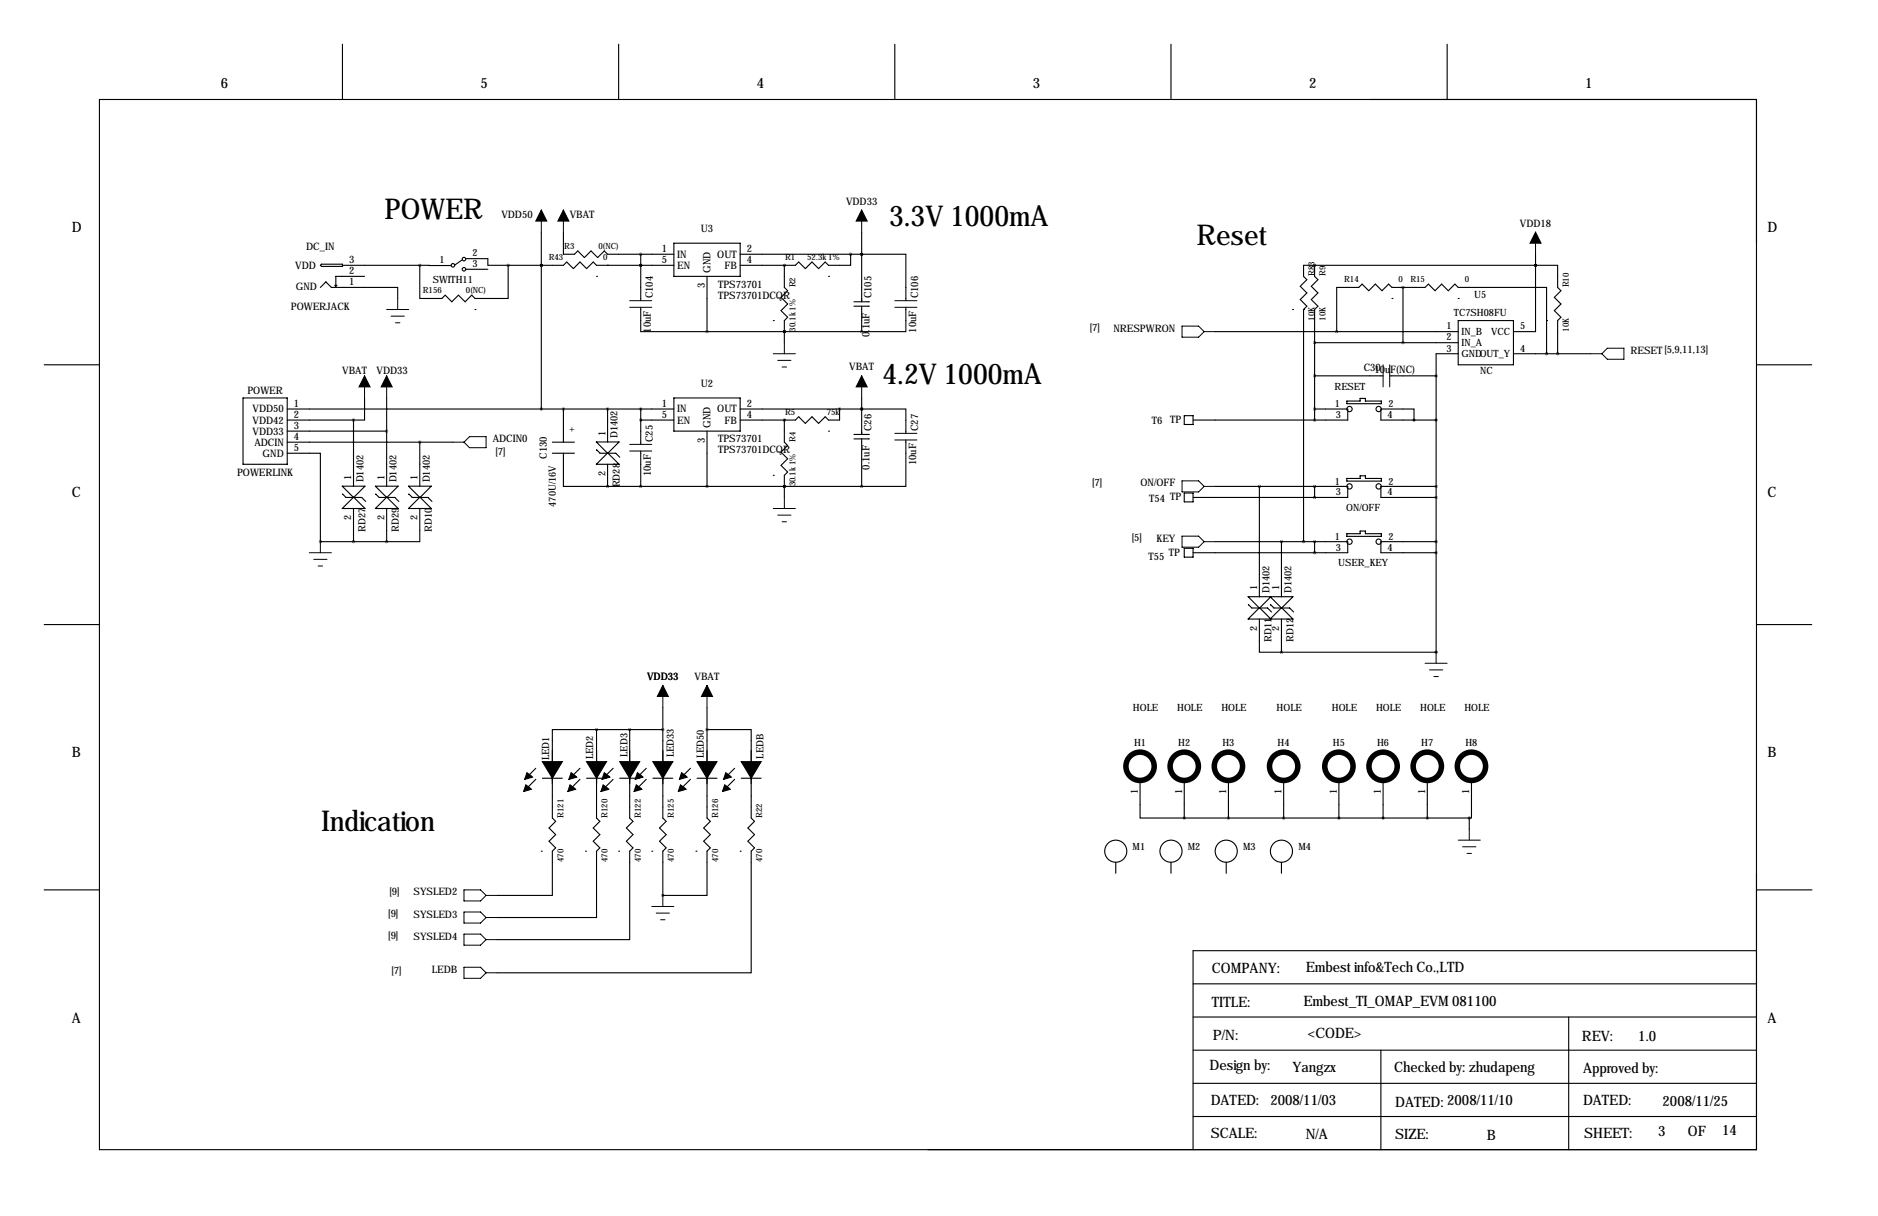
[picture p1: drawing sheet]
<svg xmlns="http://www.w3.org/2000/svg" width="432mm" height="279mm" viewBox="0 0 432 279" stroke-linecap="round" stroke-linejoin="round" font-family="sans-serif">
<g fill="none" stroke="#000" stroke-width=".25">
<path d="M78.7 10.2v12.7M142.2 10.2v12.7M205.7 10.2v12.7M269.2 10.2v12.7M332.7 10.2v12.7M22.9 22.9h381v241.3h-381zM106.2 59.7l-1.7 1.2M107.1 59.4h5.1v1.6h4.6M124.5 53.3v40.7M129.5 53.3v5.1h2.6l.7-.7 1.6 1.5 1.5-1.5 1.5 1.5 1.5-1.5 .8 .7h15.2M147.3 58.4v10.7M154.9 55.9h15.3v7.6h-15.3z"/>
<path d="M170.2 58.4h27.9M195.6 58.4v2.6h-5.1l-.8-.8-1.5 1.5-1.5-1.5-1.5 1.5-1.6-1.5-.7 .8h-12.7M198.1 58.4h10.2v10.7M198.1 58.4h.1M198.1 53.3v16M353.1 58.4v17.8h-5.1M73.7 66l1.2-1.2 1.3 1.2h15.2v2.6M73.7 61l.2-.3h4.8v.5h-4.8zM77 65.5l.2 .3M77.5 65.5l-.3 .3M78.7 61h17.8M83.8 63.5h-6.6v2.3"/>
<path d="M96.5 61h7.2M96.5 61v7.6h5.1l.8-.8 1.5 1.5 1.5-1.5 1.5 1.5 1.6-1.5 .7 .8h7.6v-7.6M107.1 61.9h5.1M109.2 71.1h.1M116.8 61h12.7l.8-.8 1.5 1.5 1.5-1.5 1.6 1.5 1.5-1.5 .8 .8h17.7M124.5 61h.1M137.2 63.5h.1M139.7 61h.1M147.3 70.6v5.6h15.3M147.3 61h.1M162.6 76.2h35.5M162.6 63.5v12.7"/>
<path d="M177.8 73.7h.1M180.3 76.2h.1M180.3 61h.1M180.3 61v5l.8 .8-1.5 1.5 1.5 1.5-1.5 1.6 1.5 1.5-.8 .8v5M190.5 63.5h.1M196.3 69.3h3.6M196.3 70.4h3.6M198.1 70.4v5.8M208.3 70.6v5.6h-10.2M279.4 76.2h55.9M297.2 71.1h.1M299.7 71.1h.1"/>
<path d="M299.7 71.1v53.4M302.3 61h.1M302.3 78.7h33M302.3 61v2.5l.7 .8-1.5 1.5 1.5 1.5-1.5 1.5 1.5 1.6-.7 .7v25.4M307.3 76.2v-10.2h5.1l.8-.7 1.5 1.5 1.5-1.5 1.6 1.5 1.5-1.5 .7 .7h7.7l.7-.7 1.5 1.5 1.6-1.5 1.5 1.5 1.5-1.5 .8 .7h20.3v15.3M320 68.6h.1M322.6 66h.1M322.6 66v12.7M335.3 68.6h.1M335.3 73.7h12.7v10.1h-12.7zM353.1 61h.1M353.1 61h5v5l.8 .8-1.5 1.5 1.5 1.5-1.5 1.6 1.5 1.5-.8 .8v7.6"/>
<path d="M353.1 61h-53.4v2.5l.8 .8-1.5 1.5 1.5 1.5-1.5 1.5 1.5 1.6-.8 .7M355.6 73.7h.1M10.2 83.8h12.7M55.9 91.4h10.1v15.3h-10.1zM66 94h88.9M66 96.5h15.3M66 99.1h22.9M81.3 96.5v15.3M83.8 91.4v5.1h-2.5M88.9 91.4v20.4M129.5 94v7.6M139.7 94v7.6"/>
<path d="M147.3 96.5h7.6M147.3 94v8.1M154.9 91.4h15.3v7.7h-15.3zM162.6 99.1v12.7M170.2 94h27.9M180.3 96.5h.1M180.3 96.5v5.1l.8 .8-1.5 1.5 1.5 1.5-1.5 1.5 1.5 1.6-.8 .7v5.1M190.5 99.1h.1M193 94v2.5h-2.5l-.8-.7-1.5 1.5-1.5-1.5-1.5 1.5-1.6-1.5-.7 .7h-12.7M196.3 99.8h3.6M198.1 94h.1M198.1 94h10.2v5.6"/>
<path d="M198.1 91.4v8.4M272.3 95.5h2v2h-2zM302.3 94h7.6v2.5h-35.6M302.3 86.4h15.7M309.7 92.2h3v-.7h1.2v.7h3.7v.6h-7.9zM319.5 86.4h10.7M325.1 96.5v-2.5h-7.6v2.5h12.7M335.3 81.3h-5.1v68.6M348 81.3h17.8M403.9 83.8h12.7M66 104.1h7.7v20.4M66 101.6h38.1"/>
<path d="M78.7 111.7h5.2l-2.6 2.5 2.6 2.6h-5.2l2.6-2.5zM78.7 113.6l.9 .7M79.5 114.3h3.7l.9 .9M81.3 116.8v7.7M86.3 111.7h5.2l-2.6 2.6zM86.4 113.6l.8 .7M87.1 114.3h3.7l.9 .9M88.9 114.2l2.6 2.6h-5.2zM88.9 116.8v7.7M93.9 111.7h5.3l-2.6 2.6 2.6 2.5h-5.3l2.6-2.6zM94 113.6l.8 .7M94.7 114.3h3.7l.9 .9"/>
<path d="M96.5 116.8v7.7h-7.6M96.5 101.6v10.2M127 101.6h5.1M127 104.1h5.1M129.5 104.1v7.7h10.2M137.2 103.4l.8 .7M137.9 104.1h3.7l.9 1M139.7 111.8h.1M139.7 104.1l2.6 2.6h-5.2zM139.7 104.1l-2.6-2.6h5.2l-2.5 2.6M139.7 106.7v5.1M139.7 111.8h58.4"/>
<path d="M147.3 103.6v8.2M177.8 109.2h.1M180.3 111.8h.1M196.3 100.8h3.6M198.1 100.8v11M208.3 101.1v10.7h-10.2M272.3 113.3h2v2h-2zM279.4 111.8h30.5v2.5h-35.6M289.6 111.8v25.4M302.3 111.8v2.5M309.7 109.9h3v-.6h1.2v.6h3.7v.6h-7.9zM330.2 111.8h-12.7v2.5h12.7"/>
<path d="M73.7 124.5h.1M73.7 124.5h15.2M272.3 126h2v2h-2zM279.4 124.5h30.5v2.5h-35.6M287 139l.8 .7h3.6l1 .9M289.6 139.7l-2.6-2.6h10.3l-2.6 2.6M292 137.1l2.6 2.6M292.1 139l.8 .7M292.2 137.1l-2.6 2.6M292.9 139.7h3.6l.9 .9M294.6 124.5v12.7M302.3 124.5v2.5"/>
<path d="M309.7 122.6h3v-.6h1.2v.6h3.7v.6h-7.9zM330.2 124.5h-12.7v2.5h12.7M10.2 143.5h12.7M289.6 142.2v7.7h5M292 142.2l2.6-2.6 2.7 2.6h-10.3l2.6-2.6 2.6 2.6M294.6 142.2v7.7M294.6 149.9h35.6M330.2 149.9h.1M403.9 143.5h12.7M123.2 176.5l-2.6 2.6M123.2 179.1l-2.6 2.5M124.7 178.8h4.6"/>
<path d="M133.3 176.5l-2.5 2.6M133.3 179.1l-2.5 2.5M134.9 178.8h4.5M137.2 167.6h-10.2v20.4l.8 .7-1.6 1.5 1.6 1.6-1.6 1.5 1.6 1.5-.8 .8v10.1h-12.7M137.2 167.6v20.4l.7 .7-1.5 1.5 1.5 1.6-1.5 1.5 1.5 1.5-.7 .8v15.2h-22.9M137.2 167.6h15.2M141 176.5l-2.6 2.6M141 179.1l-2.6 2.5M142.5 178.8h4.6M144.8 167.6v20.4l.7 .7-1.5 1.5 1.5 1.6-1.5 1.5 1.5 1.5-.7 .8v20.3h-30.5M148.6 176.5l-2.6 2.6M148.6 179.1l-2.6 2.5"/>
<path d="M150.1 178.8h4.6M152.4 162.6v25.4l.8 .7-1.6 1.5 1.6 1.6-1.6 1.5 1.6 1.5-.8 .8v10.1M158.7 176.5l-2.5 2.6M158.7 179.1l-2.5 2.5M160.3 178.8h4.5M162.6 162.6v25.4l.7 .7-1.5 1.5 1.5 1.6-1.5 1.5 1.5 1.5-.7 .8v10.1h-10.2M162.6 167.6h10.1v20.4l.8 .7-1.5 1.5 1.5 1.6-1.5 1.5 1.5 1.5-.8 .8v27.9h-58.4M168.9 179.1l-2.5 2.5M168.9 176.5l-2.5 2.6M170.4 178.8h4.6M262.1 179.8v8.2h10.2M272.3 179.8v8.2"/>
<path d="M282.4 179.8v8.2M295.1 179.8v8.2M307.8 179.8v8.2M318 179.8v8.2M328.2 179.8v8.2M338.3 179.8v8.2h-.5M124.5 195.6h.1M134.6 195.6h.1M142.2 195.6h.1M149.9 195.6h.1M160 195.6h.1M170.2 195.6h.1"/>
<path d="M256.5 198.1v2.6M269.2 198.1v2.6M272.3 188h65.5M281.9 198.1v2.6M294.6 198.1v2.6M337.8 188v2.5M10.2 204.5h12.7M152.4 205.7h.1M403.9 218.4h-129.6v45.8M403.9 204.5h12.7M274.3 233.7h129.6M274.3 226.1h129.6"/>
<path d="M360.7 233.7v30.5M274.3 241.3h129.6M274.3 256.5h129.6M274.3 248.9h129.6M317.5 241.3v22.9"/>
<circle cx="106.7" cy="59.5" r=".41"/>
<circle cx="104.1" cy="61" r=".41"/>
<circle cx="106.7" cy="61.9" r=".41"/>
<circle cx="310.3" cy="94" r=".61"/>
<circle cx="317" cy="94" r=".61"/>
<circle cx="310.3" cy="111.8" r=".61"/>
<circle cx="317" cy="111.8" r=".61"/>
<circle cx="310.3" cy="124.5" r=".61"/>
<circle cx="317" cy="124.5" r=".61"/>
<circle cx="256.5" cy="195.6" r="2.54"/>
<circle cx="269.2" cy="195.6" r="2.54"/>
<circle cx="281.9" cy="195.6" r="2.54"/>
<circle cx="294.6" cy="195.6" r="2.54"/>
</g>
<g fill="none" stroke="#000" stroke-width=".23">
<path d="M124.5 48.3v5M129.5 48.3v5M198.1 48.3v5M353.1 53.3v5.1M88.9 71.1h5.1M89.9 72.6h3.1M90.9 74.2h1M91.4 68.6v2.5M144.8 69.1h5.1M144.8 70.6h5.1M180.3 78.7v2.6M205.7 69.1h5.1"/>
<path d="M205.7 70.6h5.1M271.8 74.9h3.8l1.3 1.3-1.3 1.3h-3.8zM276.9 76.2h2.5M83.8 86.4v5M88.9 86.4v5M177.8 81.3h5.1M178.8 82.8h3.1M179.8 84.3h1M198.1 86.4v5M205.7 99.6h5.1M318 83.8v5.1M319.5 83.8v5.1"/>
<path d="M365.8 81.3h2.5M369.6 80h3.8v2.5h-3.8l-1.3-1.2zM104.1 101.6h2.6M107.9 100.3h3.9v2.6h-3.9l-1.2-1.3zM144.8 102.1h5.1M144.8 103.6h5.1M177.8 116.8h5.1M178.8 118.4h3.1M179.8 119.9h1M180.3 114.3v2.5M205.7 101.1h5.1M271.8 110.5h3.8l1.3 1.3-1.3 1.2h-3.8z"/>
<path d="M276.9 111.8h2.5M71.1 127h5.1M72.1 128.5h3.1M73.2 130h1M73.7 124.5v2.5M271.8 123.2h3.8l1.3 1.3-1.3 1.2h-3.8zM276.9 124.5h2.5M152.4 157.5v5.1M162.6 157.5v5.1M327.7 152.4h5M328.7 153.9h3M329.7 155.4h1"/>
<path d="M330.2 149.9v2.5M335.3 193h5.1M336.3 194.6h3M337.3 196.1h1M337.8 190.5v2.5M106.7 204.5h3.8l1.3 1.2-1.3 1.3h-3.8zM106.7 209.5h3.8l1.3 1.3-1.3 1.3h-3.8zM106.7 214.6h3.8l1.3 1.3-1.3 1.3h-3.8zM111.8 205.7h2.5M111.8 210.8h2.5M111.8 215.9h2.5M149.9 208.3h5"/>
<path d="M150.9 209.8h3M151.9 211.3h1M152.4 205.7v2.6M106.7 222.2h3.8l1.3 1.3-1.3 1.3h-3.8zM111.8 223.5h2.5"/>
</g>
<g fill="#000" stroke="#000" stroke-width=".25">
<path d="M121.2 177.5l1.2 1.1-1.8 .5zM127 175h2.3l-2.3 3.8zM124.7 175h2.3v3.8zM131.3 177.5l1.3 1.1-1.8 .5zM137.2 175h2.2l-2.2 3.8zM134.9 175h2.3v3.8zM138.9 177.5l1.3 1.1-1.8 .5zM144.8 175h2.3l-2.3 3.8zM142.5 175h2.3v3.8zM146.6 177.5l1.2 1.1-1.8 .5zM152.4 175h2.3l-2.3 3.8zM150.1 175h2.3v3.8z"/>
<path d="M156.7 177.5l1.3 1.1-1.8 .5zM162.6 175h2.2l-2.2 3.8zM160.3 175h2.3v3.8zM166.9 177.5l1.2 1.1-1.7 .5zM172.7 175h2.3l-2.3 3.8zM170.4 175h2.3v3.8zM120.9 180.3l1.3 1.1-1.8 .5zM131.1 180.3l1.2 1.1-1.7 .5zM138.7 180.3l1.3 1.1-1.8 .5zM146.3 180.3l1.3 1.1-1.8 .5zM156.5 180.3l1.2 1.1-1.7 .5zM166.6 180.3l1.3 1.1-1.8 .5z"/>
</g>
<g fill="none" stroke="#000" stroke-width="1.3">
<circle cx="262.1" cy="176.1" r="3.3"/>
<circle cx="272.3" cy="176.1" r="3.3"/>
<circle cx="282.4" cy="176.1" r="3.3"/>
<circle cx="295.1" cy="176.1" r="3.3"/>
<circle cx="307.8" cy="176.1" r="3.3"/>
<circle cx="318" cy="176.1" r="3.3"/>
<circle cx="328.2" cy="176.1" r="3.3"/>
<circle cx="338.3" cy="176.1" r="3.3"/>
</g>
<path d="M124.5 48.3l1.2 2.5h-2.5zM129.5 48.3l1.3 2.5h-2.5zM198.1 48.3l1.3 2.5h-2.6zM353.1 53.3l1.2 2.6h-2.5zM83.8 86.4l1.3 2.5h-2.6zM88.9 86.4l1.3 2.5h-2.6zM198.1 86.4l1.3 2.5h-2.6zM152.4 157.5l1.3 2.5h-2.6zM162.6 157.5l1.2 2.5h-2.5z" fill="#000" stroke="#000" stroke-width=".23"/>
<path d="M180.3 96.5a.05 .05 0 0 0 .1 0 .05 .05 0 0 0-.1 0zM162.5 111.8a.05 .05 0 0 0 .1 0 .05 .05 0 0 0-.1 0zM193 94a.05 .05 0 0 0 .1 0 .05 .05 0 0 0-.1 0zM180.3 111.8a.05 .05 0 0 0 .1 0 .05 .05 0 0 0-.1 0zM180.3 111.8a.05 .05 0 0 0 .1 0 .05 .05 0 0 0-.1 0zM302.2 94a.05 .05 0 0 0 .1 0 .05 .05 0 0 0-.1 0zM302.2 78.7a.05 .05 0 0 0 .1 0 .05 .05 0 0 0-.1 0zM302.2 86.4a.05 .05 0 0 0 .1 0 .05 .05 0 0 0-.1 0zM353 61a.05 .05 0 0 0 .1 0 .05 .05 0 0 0-.1 0zM353 61a.05 .05 0 0 0 .1 0 .05 .05 0 0 0-.1 0zM358.1 81.3a.05 .05 0 0 0 .1 0 .05 .05 0 0 0-.1 0zM124.4 94a.05 .05 0 0 0 .1 0 .05 .05 0 0 0-.1 0zM162.5 76.2a.05 .05 0 0 0 .1 0 .05 .05 0 0 0-.1 0zM180.3 61a.05 .05 0 0 0 .1 0 .05 .05 0 0 0-.1 0zM180.3 76.2a.05 .05 0 0 0 .1 0 .05 .05 0 0 0-.1 0zM124.4 61a.05 .05 0 0 0 .1 0 .05 .05 0 0 0-.1 0zM180.3 76.2a.05 .05 0 0 0 .1 0 .05 .05 0 0 0-.1 0zM137.1 167.6a.05 .05 0 0 0 .1 0 .05 .05 0 0 0-.1 0zM73.6 124.5a.05 .05 0 0 0 .1 0 .05 .05 0 0 0-.1 0zM124.4 61a.05 .05 0 0 0 .1 0 .05 .05 0 0 0-.1 0zM129.5 94a.05 .05 0 0 0 .1 0 .05 .05 0 0 0-.1 0zM282.4 188a.05 .05 0 0 0 .1 0 .05 .05 0 0 0-.1 0zM295.1 188a.05 .05 0 0 0 .1 0 .05 .05 0 0 0-.1 0zM307.8 188a.05 .05 0 0 0 .1 0 .05 .05 0 0 0-.1 0zM328.1 188a.05 .05 0 0 0 .1 0 .05 .05 0 0 0-.1 0zM116.8 61a.05 .05 0 0 0 .1 0 .05 .05 0 0 0-.1 0zM302.2 96.5a.05 .05 0 0 0 .1 0 .05 .05 0 0 0-.1 0zM307.3 76.2a.05 .05 0 0 0 .1 0 .05 .05 0 0 0-.1 0zM302.2 111.8a.05 .05 0 0 0 .1 0 .05 .05 0 0 0-.1 0zM302.2 114.3a.05 .05 0 0 0 .1 0 .05 .05 0 0 0-.1 0zM162.5 167.6a.05 .05 0 0 0 .1 0 .05 .05 0 0 0-.1 0zM302.2 124.5a.05 .05 0 0 0 .1 0 .05 .05 0 0 0-.1 0zM302.2 127a.05 .05 0 0 0 .1 0 .05 .05 0 0 0-.1 0zM302.2 61a.05 .05 0 0 0 .1 0 .05 .05 0 0 0-.1 0zM289.5 111.8a.05 .05 0 0 0 .1 0 .05 .05 0 0 0-.1 0zM294.6 124.5a.05 .05 0 0 0 .1 0 .05 .05 0 0 0-.1 0zM294.6 149.9a.05 .05 0 0 0 .1 0 .05 .05 0 0 0-.1 0z" fill="#000" stroke="#000" stroke-width=".63"/>
<g font-size="6.6">
<text x="88.4" y="50.3">POW</text>
<text x="102.4" y="50.3">ER</text>
<text x="204.5" y="51.8">3.3V 1000mA</text>
<text x="275.1" y="56.4">Reset</text>
<text x="202.9" y="88.1">4.2V 1000mA</text>
<text x="73.9" y="191">Indication</text>
</g>
<g font-size="3.3">
<text x="50.8" y="20.3">6</text>
<text x="110.5" y="20.3">5</text>
<text x="174" y="20.3">4</text>
<text x="237.5" y="20.3">3</text>
<text x="301" y="20.3">2</text>
<text x="364.5" y="20.3">1</text>
<text x="16.5" y="53.3">D</text>
<text x="406.4" y="53.3">D</text>
<text x="16.5" y="114.3">C</text>
<text x="406.4" y="114.3">C</text>
<text x="16.5" y="174">B</text>
<text x="406.4" y="174">B</text>
<text x="278.6" y="223.5">COMPANY:</text>
<text x="300.2" y="223.3">Embest info&amp;Tech Co.,LTD</text>
<text x="278.6" y="231.4">TITLE:</text>
<text x="299.7" y="231.1">Embest_TI_OMAP_EVM 081100</text>
<text x="16.5" y="234.9">A</text>
<text x="278.9" y="239">P/N:</text>
<text x="300.7" y="238.5">&lt;CODE&gt;</text>
<text x="363.7" y="239.3">REV:</text>
<text x="376.7" y="239.3">1.0</text>
<text x="406.4" y="234.9">A</text>
<text x="278.1" y="245.9">Design by:</text>
<text x="297.2" y="246.4">Yangzx</text>
<text x="320.5" y="246.4">Checked by: zhudapeng</text>
<text x="364" y="246.6">Approved by:</text>
<text x="278.4" y="254">DATED:</text>
<text x="292.1" y="254">2008/11/03</text>
<text x="320.8" y="254.3">DATED: 2008/11/10</text>
<text x="364" y="254">DATED:</text>
<text x="382.3" y="254.1">2008/11/25</text>
<text x="278.4" y="261.4">SCALE:</text>
<text x="300.2" y="261.7">N/A</text>
<text x="320.8" y="261.6">SIZE:</text>
<text x="341.9" y="262">B</text>
<text x="364.2" y="261.4">SHEET:</text>
<text x="381.3" y="260.9">3</text>
<text x="388.1" y="261.1">OF</text>
<text x="396" y="260.7">14</text>
</g>
<g font-size="2.4">
<text x="194.5" y="47">VDD33</text>
<text x="115.3" y="50">VDD50</text>
<text x="131" y="50">VBAT</text>
<text x="161.1" y="53.3">U3</text>
<text x="349.5" y="52.1">VDD18</text>
<text x="70.4" y="57.4">DC_IN</text>
<text x="152.2" y="57.9">1</text>
<text x="155.7" y="59.2">IN</text>
<text x="164.9" y="59.2">OUT</text>
<text x="171.7" y="57.9">2</text>
<text x="67.9" y="61.8">VDD</text>
<text x="80.3" y="60.5">3</text>
<text x="80.3" y="63">2</text>
<text x="80.3" y="65.5">1</text>
<text x="152.2" y="60.5">5</text>
<text x="155.7" y="61.8">EN</text>
<text x="163.4" y="62.7" transform="rotate(-90 163.4 62.7)">GND</text>
<text x="166.6" y="61.8">FB</text>
<text x="171.7" y="60.5">4</text>
<text x="66.9" y="71.2">POW</text>
<text x="68" y="66.6">GND</text>
<text x="71.9" y="71.2">ERJACK</text>
<text x="150.1" y="68.6" transform="rotate(-90 150.1 68.6)">C104</text>
<text x="162.1" y="66.2" transform="rotate(-90 162.1 66.2)">3</text>
<text x="165.1" y="66.1">TPS73701</text>
<text x="165.1" y="68.6">TPS73701DCQR</text>
<text x="200.4" y="68.6" transform="rotate(-90 200.4 68.6)">C105</text>
<text x="211.1" y="68.6" transform="rotate(-90 211.1 68.6)">C106</text>
<text x="149.7" y="76.5" transform="rotate(-90 149.7 76.5)">10uF</text>
<text x="200" y="77.5" transform="rotate(-90 200 77.5)">0.1uF</text>
<text x="210.6" y="76.5" transform="rotate(-90 210.6 76.5)">10uF</text>
<text x="250.6" y="76.1">[7]</text>
<text x="256" y="76.2">NRESPW</text>
<text x="265.5" y="76.2">RON</text>
<text x="374.9" y="81.3">RESET[5,9,11,13]</text>
<text x="78.7" y="85.9">VBAT VDD33</text>
<text x="161.1" y="88.9">U2</text>
<text x="195.3" y="85.1">VBAT</text>
<text x="313.6" y="85.1">C30</text>
<text x="316" y="85.6">10uF(NC)</text>
<text x="56.9" y="90.4">POW</text>
<text x="58.1" y="94.8">VDD50</text>
<text x="61.9" y="90.4">ER</text>
<text x="67.6" y="93.5">1</text>
<text x="152.2" y="93.5">1</text>
<text x="155.7" y="94.8">IN</text>
<text x="164.9" y="94.8">OUT</text>
<text x="171.7" y="93.5">2</text>
<text x="58.1" y="97.3">VDD42</text>
<text x="58.1" y="99.9">VDD33</text>
<text x="67.6" y="96">2</text>
<text x="67.6" y="98.6">3</text>
<text x="67.6" y="101.1">4</text>
<text x="113.3" y="101.6">ADCIN0</text>
<text x="150.1" y="101.6" transform="rotate(-90 150.1 101.6)">C25</text>
<text x="152.2" y="96">5</text>
<text x="155.7" y="97.3">EN</text>
<text x="162.1" y="101.8" transform="rotate(-90 162.1 101.8)">3</text>
<text x="163.4" y="98.3" transform="rotate(-90 163.4 98.3)">GND</text>
<text x="165.1" y="101.7">TPS73701</text>
<text x="166.6" y="97.3">FB</text>
<text x="171.7" y="96">4</text>
<text x="200.4" y="99.1" transform="rotate(-90 200.4 99.1)">C26</text>
<text x="211.1" y="99.1" transform="rotate(-90 211.1 99.1)">C27</text>
<text x="264.8" y="97.5">T6 TP</text>
<text x="58.5" y="102.4">ADCIN</text>
<text x="60.4" y="104.9">GND</text>
<text x="67.6" y="103.6">5</text>
<text x="113.9" y="104.6">[7]</text>
<text x="125.7" y="105.5" transform="rotate(-90 125.7 105.5)">C130</text>
<text x="165.1" y="104.2">TPS73701DCQR</text>
<text x="200" y="107.9" transform="rotate(-90 200 107.9)">0.1uF</text>
<text x="210.6" y="106.9" transform="rotate(-90 210.6 106.9)">10uF</text>
<text x="54.5" y="109.3">POW</text>
<text x="59.5" y="109.3">ERLINK</text>
<text x="149.7" y="109.5" transform="rotate(-90 149.7 109.5)">10uF</text>
<text x="251.1" y="111.7">[7]</text>
<text x="262.2" y="111.8">ON/OFF</text>
<text x="264.2" y="115.3">T54 TP</text>
<text x="260.2" y="124.4">[5]</text>
<text x="265.9" y="124.5">KEY</text>
<text x="264.1" y="128.8">T55</text>
<text x="268.7" y="127.8">TP</text>
<text x="148.8" y="156.2">VDD33</text>
<text x="159.7" y="156.2">VBAT</text>
<text x="89.5" y="205.6">[9]</text>
<text x="95.1" y="205.7">SYSLED2</text>
<text x="89.3" y="210.7">[9]</text>
<text x="89.3" y="215.8">[9]</text>
<text x="95.1" y="210.8">SYSLED3</text>
<text x="95.1" y="215.9">SYSLED4</text>
<text x="90" y="223.7">[7]</text>
<text x="99.3" y="223.5">LEDB</text>
</g>
<g font-size="2.3">
<text x="108.6" y="58.9">2</text>
<text x="99.5" y="65">SW</text>
<text x="101" y="60.5">1</text>
<text x="103" y="65">ITH11</text>
<text x="108.6" y="61.4">3</text>
<text x="339" y="68.6">U5</text>
<text x="332.6" y="75.7">1</text>
<text x="334.3" y="72.7">TC7SH08FU</text>
<text x="336" y="77">IN_B</text>
<text x="342.9" y="77">VCC</text>
<text x="349.5" y="75.7">5</text>
<text x="332.6" y="78.2">2</text>
<text x="332.6" y="80.8">3</text>
<text x="336" y="79.5">IN_A</text>
<text x="336" y="82">GNDOUT_Y</text>
<text x="349.5" y="80.8">4</text>
<text x="306.8" y="89.7">RESET</text>
<text x="340.4" y="85.9">NC</text>
<text x="306.9" y="93.6">1</text>
<text x="319.3" y="93.6">2</text>
<text x="132.1" y="99.2" transform="rotate(-90 132.1 99.2)">+</text>
<text x="139.2" y="100.1" transform="rotate(-90 139.2 100.1)">1</text>
<text x="142" y="100.7" transform="rotate(-90 142 100.7)">D1402</text>
<text x="307.2" y="96">3</text>
<text x="319" y="96">4</text>
<text x="80.8" y="110.2" transform="rotate(-90 80.8 110.2)">1</text>
<text x="83.6" y="110.9" transform="rotate(-90 83.6 110.9)">D1402</text>
<text x="88.4" y="110.2" transform="rotate(-90 88.4 110.2)">1</text>
<text x="91.2" y="110.9" transform="rotate(-90 91.2 110.9)">D1402</text>
<text x="96" y="110.2" transform="rotate(-90 96 110.2)">1</text>
<text x="98.8" y="110.9" transform="rotate(-90 98.8 110.9)">D1402</text>
<text x="139.2" y="109.4" transform="rotate(-90 139.2 109.4)">2</text>
<text x="142.5" y="112" transform="rotate(-90 142.5 112)">RD28</text>
<text x="306.9" y="111.4">1</text>
<text x="307.2" y="113.8">3</text>
<text x="319" y="113.8">4</text>
<text x="319.3" y="111.4">2</text>
<text x="80.8" y="119.6" transform="rotate(-90 80.8 119.6)">2</text>
<text x="88.4" y="119.6" transform="rotate(-90 88.4 119.6)">2</text>
<text x="96" y="119.6" transform="rotate(-90 96 119.6)">2</text>
<text x="127.8" y="116.4" transform="rotate(-90 127.8 116.4)">470U/16V</text>
<text x="309.5" y="117.3">ON/OFF</text>
<text x="84.1" y="122.1" transform="rotate(-90 84.1 122.1)">RD27</text>
<text x="91.7" y="122.1" transform="rotate(-90 91.7 122.1)">RD29</text>
<text x="99.3" y="122.1" transform="rotate(-90 99.3 122.1)">RD10</text>
<text x="306.9" y="124.1">1</text>
<text x="319.3" y="124.1">2</text>
<text x="307.2" y="126.5">3</text>
<text x="307.7" y="130">USER_KEY</text>
<text x="319" y="126.5">4</text>
<text x="289.1" y="135.6" transform="rotate(-90 289.1 135.6)">1</text>
<text x="291.9" y="136.3" transform="rotate(-90 291.9 136.3)">D1402</text>
<text x="294.1" y="135.6" transform="rotate(-90 294.1 135.6)">1</text>
<text x="296.9" y="136.3" transform="rotate(-90 296.9 136.3)">D1402</text>
<text x="289.1" y="145" transform="rotate(-90 289.1 145)">2</text>
<text x="292.4" y="147.5" transform="rotate(-90 292.4 147.5)">RD11</text>
<text x="294.1" y="145" transform="rotate(-90 294.1 145)">2</text>
<text x="297.4" y="147.5" transform="rotate(-90 297.4 147.5)">RD12</text>
<text x="260.5" y="163.3">HOLE</text>
<text x="270.7" y="163.3">HOLE</text>
<text x="280.8" y="163.3">HOLE</text>
<text x="293.5" y="163.3">HOLE</text>
<text x="306.2" y="163.3">HOLE</text>
<text x="316.4" y="163.3">HOLE</text>
<text x="326.5" y="163.3">HOLE</text>
<text x="336.7" y="163.3">HOLE</text>
<text x="144.3" y="173.9" transform="rotate(-90 144.3 173.9)">LED3</text>
<text x="154.9" y="174" transform="rotate(-90 154.9 174)">LED33</text>
<text x="260.7" y="171.4">H1</text>
<text x="270.9" y="171.4">H2</text>
<text x="281.1" y="171.4">H3</text>
<text x="293.8" y="171.4">H4</text>
<text x="306.5" y="171.4">H5</text>
<text x="316.6" y="171.4">H6</text>
<text x="326.8" y="171.4">H7</text>
<text x="336.9" y="171.4">H8</text>
<text x="126.2" y="174.7" transform="rotate(-90 126.2 174.7)">LED1</text>
<text x="136.4" y="174.4" transform="rotate(-90 136.4 174.4)">LED2</text>
<text x="161.8" y="174.2" transform="rotate(-90 161.8 174.2)">LED50</text>
<text x="175.5" y="174.3" transform="rotate(-90 175.5 174.3)">LEDB</text>
<text x="261.6" y="182.5" transform="rotate(-90 261.6 182.5)">1</text>
<text x="271.8" y="182.5" transform="rotate(-90 271.8 182.5)">1</text>
<text x="281.9" y="182.5" transform="rotate(-90 281.9 182.5)">1</text>
<text x="294.6" y="182.5" transform="rotate(-90 294.6 182.5)">1</text>
<text x="307.3" y="182.5" transform="rotate(-90 307.3 182.5)">1</text>
<text x="317.5" y="182.5" transform="rotate(-90 317.5 182.5)">1</text>
<text x="327.7" y="182.5" transform="rotate(-90 327.7 182.5)">1</text>
<text x="337.8" y="182.5" transform="rotate(-90 337.8 182.5)">1</text>
<text x="260.4" y="195.3">M1</text>
<text x="273.1" y="195.3">M2</text>
<text x="285.8" y="195.3">M3</text>
<text x="298.5" y="195.3">M4</text>
</g>
<g font-size="2">
<text x="126.2" y="59.7">R43</text>
<text x="129.7" y="57.2">R3</text>
<text x="137.6" y="57.2">0(NC)</text>
<text x="138.7" y="59.7">0</text>
<text x="180.5" y="59.7">R1</text>
<text x="185.6" y="59.7">52.3k 1%</text>
<text x="302.3" y="63.5" transform="rotate(-90 302.3 63.5)">R83</text>
<text x="304.8" y="63.5" transform="rotate(-90 304.8 63.5)">R9</text>
<text x="309" y="64.8">R14</text>
<text x="321.6" y="64.8">0 R15</text>
<text x="336.8" y="64.8">0</text>
<text x="97.2" y="67.4">R156</text>
<text x="107.1" y="67.4">0(NC)</text>
<text x="182.9" y="66" transform="rotate(-90 182.9 66)">R2</text>
<text x="360.7" y="66" transform="rotate(-90 360.7 66)">R10</text>
<text x="182.9" y="76.2" transform="rotate(-90 182.9 76.2)">30.1k 1%</text>
<text x="302.3" y="73.7" transform="rotate(-90 302.3 73.7)">10K</text>
<text x="304.8" y="73.7" transform="rotate(-90 304.8 73.7)">10K</text>
<text x="360.7" y="76.2" transform="rotate(-90 360.7 76.2)">10K</text>
<text x="180.5" y="95.3">R5</text>
<text x="190.1" y="95.3">75k</text>
<text x="182.9" y="101.6" transform="rotate(-90 182.9 101.6)">R4</text>
<text x="182.9" y="111.8" transform="rotate(-90 182.9 111.8)">30.1k 1%</text>
<text x="129.5" y="188" transform="rotate(-90 129.5 188)">R121</text>
<text x="139.7" y="188" transform="rotate(-90 139.7 188)">R120</text>
<text x="147.3" y="188" transform="rotate(-90 147.3 188)">R122</text>
<text x="154.9" y="188" transform="rotate(-90 154.9 188)">R125</text>
<text x="165.1" y="188" transform="rotate(-90 165.1 188)">R126</text>
<text x="175.3" y="188" transform="rotate(-90 175.3 188)">R22</text>
<text x="129.5" y="198.1" transform="rotate(-90 129.5 198.1)">470</text>
<text x="139.7" y="198.1" transform="rotate(-90 139.7 198.1)">470</text>
<text x="147.3" y="198.1" transform="rotate(-90 147.3 198.1)">470</text>
<text x="154.9" y="198.1" transform="rotate(-90 154.9 198.1)">470</text>
<text x="165.1" y="198.1" transform="rotate(-90 165.1 198.1)">470</text>
<text x="175.3" y="198.1" transform="rotate(-90 175.3 198.1)">470</text>
</g>
</svg>
